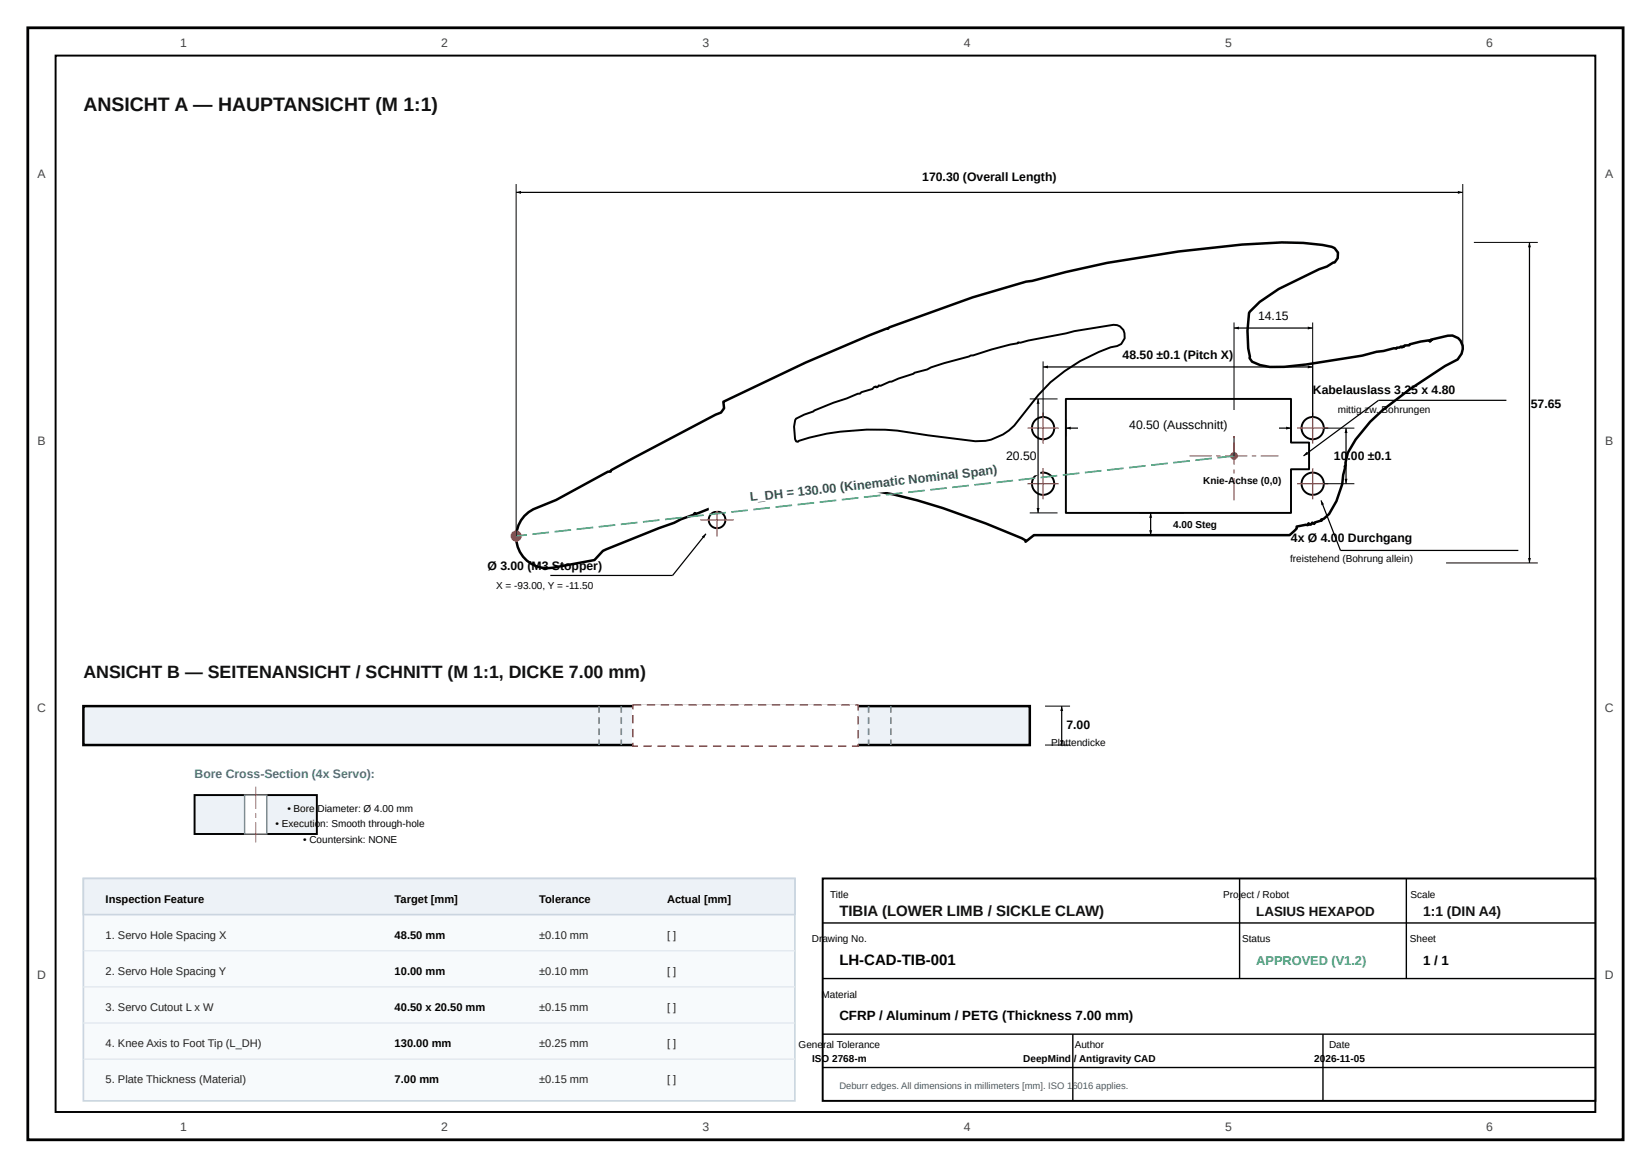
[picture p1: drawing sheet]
<svg xmlns="http://www.w3.org/2000/svg" width="297mm" height="210mm" viewBox="0 0 297 210" stroke-linecap="round" stroke-linejoin="round" font-family="sans-serif">
<path d="M5 5h287v200h-287z" fill="none" stroke="#000" stroke-width=".5"/>
<path d="M10 10h277v190h-277z" fill="none" stroke="#000" stroke-width=".35"/>
<path d="M94.3 92.8l1.6-1.2 4.2-1.7 9.3-5.1h.5v-.2l4.2-2.3 14.6-7.7 1-.4 .6-.8-.2-1.1 14.8-7.1 11.5-4.9 3.2-1.2h.1l.3-.2 14.9-5.4 9.7-2.9 1.1-.1 6-1.6a212.1 212.1 0 0 1 38.9-5.3l3.8 .1 3.5 .3 1.7 .4 .5 .2 .6 .8-.1 1-.5 .8h-.3l-1.1 .7-1.4 .5-7.3 3.6-3.4 2.3-1.8 1.7-.1 .3-.3 3.2 .1 3.2 .4 1.4-.1 .3 .4 .6 1.5 .7 1.7 .3h2.6l3.9-.4 10.2-1.6 2.5-.7 1.3-.2 1.9-.5 .4 .1 .1-.2h.5l.2-.2 .2 .2 .2-.2 .1 .1 .2-.3h.8l.1-.2 2-.5 1.6-.2v.2l.3-.2-.1-.1 3.1-.7a2.27 2.27 0 0 1 2.2 .8 2.27 2.27 0 0 1 .2 2.4l-.7 1a74.9 74.9 0 0 0-15.7 11.2l-2.6 3.2-1.4 2.4-.5 1.8 .1 .5-.2 .2 .1 .2-.4 1.3-.1 1.7-1.1 3-1.3 2.3-1 .9-.5 .2 .2 .1-1.3 .4-.1 .2-.3-.2-.3 .3-.2 .1-.2-.3-.1 .3h-.4l-1.6 .3v.3l-1.3 1.2h-46l-1.5 1.2v-.2a113.9 113.9 0 0 0-27.8-9 59.1 59.1 0 0 0-21.2 1.6l-.2-.5-.5-.4h-.7l-8.4 3.3-.6 .2-.1-.1-.1 .2-2.4 .9-1.2 .6-2.7 1-9.6 3.8-.5 .3-1.6 1.6-7.4 1.4a5.6 5.6 0 0 1-6-2.8 5.6 5.6 0 0 1 .8-6.5z" fill="#fff"/>
<path d="M94.3 92.8l1.6-1.2 4.2-1.7 9.3-5.1h.5v-.2l4.2-2.3 14.6-7.7 1-.4 .6-.8-.2-1.1 14.8-7.1 11.5-4.9 3.2-1.2h.1l.3-.2 14.9-5.4 9.7-2.9 1.1-.1 6-1.6a212.1 212.1 0 0 1 38.9-5.3l3.8 .1 3.5 .3 1.7 .4 .5 .2 .6 .8-.1 1-.5 .8h-.3l-1.1 .7-1.4 .5-7.3 3.6-3.4 2.3-1.8 1.7-.1 .3-.3 3.2 .1 3.2 .4 1.4-.1 .3 .4 .6 1.5 .7 1.7 .3h2.6l3.9-.4 10.2-1.6 2.5-.7 1.3-.2 1.9-.5 .4 .1 .1-.2h.5l.2-.2 .2 .2 .2-.2 .1 .1 .2-.3h.8l.1-.2 2-.5 1.6-.2v.2l.3-.2-.1-.1 3.1-.7a2.27 2.27 0 0 1 2.2 .8 2.27 2.27 0 0 1 .2 2.4l-.7 1a74.9 74.9 0 0 0-15.7 11.2l-2.6 3.2-1.4 2.4-.5 1.8 .1 .5-.2 .2 .1 .2-.4 1.3-.1 1.7-1.1 3-1.3 2.3-1 .9-.5 .2 .2 .1-1.3 .4-.1 .2-.3-.2-.3 .3-.2 .1-.2-.3-.1 .3h-.4l-1.6 .3v.3l-1.3 1.2h-46l-1.5 1.2v-.2a113.9 113.9 0 0 0-27.8-9 59.1 59.1 0 0 0-21.2 1.6l-.2-.5-.5-.4h-.7l-8.4 3.3-.6 .2-.1-.1-.1 .2-2.4 .9-1.2 .6-2.7 1-9.6 3.8-.5 .3-1.6 1.6-7.4 1.4a5.6 5.6 0 0 1-6-2.8 5.6 5.6 0 0 1 .8-6.5z" fill="none" stroke="#000" stroke-width=".45"/>
<path d="M143.2 75.3l1.5-.7 1.6-.6 .2-.2 3.4-1.4 2.4-.7 2-.9h.4l.3-.3 1.9-.5 .4-.4 .3-.1 .1 .2 .2-.1 .2-.3 .3 .1 1.7-.8h.3l1.2-.5 2.7-.9 .2-.2 2.3-.6 .7-.3 2.4-.8 5.2-1.4 3.3-1 3.3-.9 1.4-.3v-.1h.5l9.7-2 7-1.2a1.93 1.93 0 0 1 2 2.4l-.6 1.1-.7 .3-1.2 .3a30.6 30.6 0 0 0-13 8.5l-4.4 5.6a9.1 9.1 0 0 1-6.9 2.8l-8.5-1.1a45.8 45.8 0 0 0-23.3 1l-.2 .2-.3-.1a5.5 5.5 0 0 1 0-4.1z" fill="#fff"/>
<path d="M143.2 75.3l1.5-.7 1.6-.6 .2-.2 3.4-1.4 2.4-.7 2-.9h.4l.3-.3 1.9-.5 .4-.4 .3-.1 .1 .2 .2-.1 .2-.3 .3 .1 1.7-.8h.3l1.2-.5 2.7-.9 .2-.2 2.3-.6 .7-.3 2.4-.8 5.2-1.4 3.3-1 3.3-.9 1.4-.3v-.1h.5l9.7-2 7-1.2a1.93 1.93 0 0 1 2 2.4l-.6 1.1-.7 .3-1.2 .3a30.6 30.6 0 0 0-13 8.5l-4.4 5.6a9.1 9.1 0 0 1-6.9 2.8l-8.5-1.1a45.8 45.8 0 0 0-23.3 1l-.2 .2-.3-.1a5.5 5.5 0 0 1 0-4.1z" fill="none" stroke="#000" stroke-width=".35"/>
<path d="M191.7 71.7h40.5v7.9h3.3v4.8h-3.3v7.8h-40.5z" fill="#fff"/>
<path d="M191.7 71.7h40.5v7.9h3.3v4.8h-3.3v7.8h-40.5z" fill="none" stroke="#000" stroke-width=".35"/>
<g fill="#e53e3e">
<path d="M214 81.9h4v.2h-4zM218.8 81.9h.8v.2h-.8zM220.4 81.9h4v.2h-4zM225.2 81.9h.8v.2h-.8zM226.8 81.9h3.2v.2h-3.2z"/>
<path d="M221.9 86h.2v4h-.2zM221.9 84.4h.2v.8h-.2zM221.9 79.6h.2v4h-.2zM221.9 78h.2v.8h-.2zM221.9 74h.2v3.2h-.2z"/>
<circle cx="222" cy="82" r=".7"/>
</g>
<circle cx="236.1" cy="77" r="2" fill="#fff"/>
<circle cx="236.1" cy="77" r="2" fill="none" stroke="#000" stroke-width=".35"/>
<path d="M233.3 77h5.6M236.1 74.2v5.6" fill="none" stroke="#e53e3e" stroke-width=".25"/>
<circle cx="236.1" cy="87" r="2" fill="#fff"/>
<circle cx="236.1" cy="87" r="2" fill="none" stroke="#000" stroke-width=".35"/>
<path d="M233.3 87h5.6M236.1 84.2v5.6" fill="none" stroke="#e53e3e" stroke-width=".25"/>
<circle cx="187.6" cy="77" r="2" fill="#fff"/>
<circle cx="187.6" cy="77" r="2" fill="none" stroke="#000" stroke-width=".35"/>
<path d="M184.8 77h5.6M187.6 74.2v5.6" fill="none" stroke="#e53e3e" stroke-width=".25"/>
<circle cx="187.6" cy="87" r="2" fill="#fff"/>
<circle cx="187.6" cy="87" r="2" fill="none" stroke="#000" stroke-width=".35"/>
<path d="M184.8 87h5.6M187.6 84.2v5.6" fill="none" stroke="#e53e3e" stroke-width=".25"/>
<circle cx="129" cy="93.5" r="1.5" fill="#fff"/>
<circle cx="129" cy="93.5" r="1.5" fill="none" stroke="#000" stroke-width=".35"/>
<path d="M126 93.5h6M129 90.5v6" fill="none" stroke="#e53e3e" stroke-width=".25"/>
<circle cx="92.9" cy="96.4" r="1" fill="#e53e3e"/>
<path d="M219 82.2l3-.4v.3l-3 .4zM215 82.6l3-.3v.3l-2.9 .3zM211 83.1l3-.4 .1 .3-3 .4zM207.1 83.5l3-.3v.3l-3 .3zM203.1 84l3-.4v.3l-3 .4zM199.1 84.4l3-.3v.3l-2.9 .3zM195.1 84.8l3-.3 .1 .3-3 .3zM191.2 85.3l3-.3v.3l-3 .3zM187.2 85.7l3-.3v.3l-3 .3zM183.2 86.2l3-.4v.3l-2.9 .4zM179.2 86.6l3-.3 .1 .3-3 .3zM175.3 87.1l3-.4v.3l-3 .4zM171.3 87.5l3-.3v.3l-3 .3zM167.3 87.9l3-.3v.3l-2.9 .3zM163.3 88.4l3-.3 .1 .3-3 .3zM159.4 88.8l3-.3v.3l-3 .3zM155.4 89.3l3-.4v.3l-3 .4zM151.4 89.7l3-.3v.3l-2.9 .3zM147.4 90.2l3-.4 .1 .3-3 .4zM143.5 90.6l3-.3v.3l-3 .3zM139.5 91.1l3-.4v.3l-3 .4zM135.5 91.5l3-.3v.3l-2.9 .3zM131.5 91.9l3-.3 .1 .3-3 .3zM127.6 92.4l3-.3v.2l-3 .4zM123.6 92.8l3-.3v.3l-3 .3zM119.6 93.3l3-.4v.3l-2.9 .4zM115.6 93.7l3-.3 .1 .3-3 .3zM111.7 94.2l2.9-.4 .1 .3-3 .4zM107.7 94.6l3-.3v.3l-3 .3zM103.7 95l3-.3v.3l-2.9 .3zM99.7 95.5l3-.3 .1 .3-3 .3zM95.8 95.9l2.9-.3 .1 .3-3 .3zM92.8 96.3l2-.3v.3l-1.9 .3z" fill="#38a169"/>
<path d="M127.2 88.5l59.6-6.6 .4 3.5-59.6 6.6z" fill="#fff"/>
<path d="M92.9 34.6h170.2M222 59h14.1M275.1 43.6v57.6M187.6 66h48.5M191.7 77h40.5M242.1 77v10" fill="none" stroke="#000" stroke-width=".22"/>
<path d="M92.9 34.6l.8-.3v.6zM262.3 34.3l.8 .3-.8 .3zM222 59l.9-.3v.6zM235.3 58.7l.8 .3-.8 .3zM275.1 43.6l.3 .9h-.5zM187.6 66l.9-.3v.6zM191.7 77l.9-.3v.6zM231.4 76.7l.8 .3-.8 .3zM235.3 65.7l.8 .3-.8 .3zM242.1 77l.3 .9h-.5zM241.9 86.1h.5l-.3 .9zM274.9 100.4h.5l-.3 .8z" fill="#000"/>
<path d="M92.9 33.1v63.3M263.1 33.1v29.7M222 58v24M236.1 58v17M265.1 43.6h11.5M187.6 65v10M191.7 75.5v3M232.2 75.5v3M238.1 77h5.5M238.1 87h5.5M260.1 101.2h16.5" fill="none" stroke="#000" stroke-width=".18"/>
<path d="M194 73.8h36v4.5h-36z" fill="#fff"/>
<path d="M186.7 71.7v20.5M271 72h-23l-13.5 10M127 96l-6 7.5h-22M207 92.2v4M237.6 90l3.5 9h32" fill="none" stroke="#000" stroke-width=".22"/>
<path d="M186.7 71.7l.3 .9h-.5zM126.2 96.5l.8-.5-.3 .9zM186.5 91.4h.5l-.3 .8zM207 92.2l.3 .9h-.6zM206.7 95.4h.6l-.3 .8zM235 81.3l.4 .4-.9 .3zM237.6 90l.6 .7-.5 .2z" fill="#000"/>
<path d="M185.2 71.7h5M185.2 92.2h5M205 92.2h8M205 96.2h8" fill="none" stroke="#000" stroke-width=".18"/>
<path d="M15 127h170.3v7h-170.3z" fill="#edf2f7"/>
<path d="M15 127h170.3v7h-170.3z" fill="none" stroke="#000" stroke-width=".45"/>
<path d="M113.9 126.8h40.5v7.4h-40.5z" fill="#fff"/>
<path d="M116.4 126.6h1.5v.3h-1.5zM118.9 126.6h1.5v.3h-1.5zM121.4 126.6h1.5v.3h-1.5zM123.9 126.6h1.5v.3h-1.5zM126.4 126.6h1.5v.3h-1.5zM128.9 126.6h1.5v.3h-1.5zM131.4 126.6h1.5v.3h-1.5zM133.9 126.6h1.5v.3h-1.5zM136.4 126.6h1.5v.3h-1.5zM138.9 126.6h1.5v.3h-1.5zM141.4 126.6h1.5v.3h-1.5zM143.9 126.6h1.5v.3h-1.5zM146.4 126.6h1.5v.3h-1.5zM148.9 126.6h1.5v.3h-1.5zM151.4 126.6h1.5v.3h-1.5zM153.9 126.6h.6v1.2h-.3v-1h.2v.1h-.5zM154.2 128.8h.3v1.5h-.3zM154.2 131.3h.3v1.5h-.3zM153.3 134h1.1v.2h-.2v-.4h.3v.5h-1.2zM150.8 134h1.5v.3h-1.5zM148.3 134h1.5v.3h-1.5zM145.8 134h1.5v.3h-1.5zM143.3 134h1.5v.3h-1.5zM140.8 134h1.5v.3h-1.5zM138.3 134h1.5v.3h-1.5zM135.8 134h1.5v.3h-1.5zM133.3 134h1.5v.3h-1.5zM130.8 134h1.5v.3h-1.5zM128.3 134h1.5v.3h-1.5zM125.8 134h1.5v.3h-1.5zM123.3 134h1.5v.3h-1.5zM120.8 134h1.5v.3h-1.5zM118.3 134h1.5v.3h-1.5zM115.8 134h1.5v.3h-1.5zM113.7 133.6h.3v.6h-.1v-.2h.9v.3h-1.1zM113.7 131.1h.3v1.5h-.3zM113.7 128.6h.3v1.5h-.3zM113.7 126.6h1.7v.3h-1.5v-.1h.1v.8h-.3z" fill="#e53e3e"/>
<g fill="#718096">
<path d="M107.6 127h.3v1.2h-.3zM107.6 129h.3v1.2h-.3zM107.6 131h.3v1.2h-.3zM107.6 133h.3v1h-.3z"/>
<path d="M111.6 127h.3v1.2h-.3zM111.6 129h.3v1.2h-.3zM111.6 131h.3v1.2h-.3zM111.6 133h.3v1h-.3z"/>
<path d="M156.1 127h.3v1.2h-.3zM156.1 129h.3v1.2h-.3zM156.1 131h.3v1.2h-.3zM156.1 133h.3v1h-.3z"/>
<path d="M160.1 127h.3v1.2h-.3zM160.1 129h.3v1.2h-.3zM160.1 131h.3v1.2h-.3zM160.1 133h.3v1h-.3z"/>
</g>
<path d="M191 127v7" fill="none" stroke="#000" stroke-width=".22"/>
<path d="M191 127l.3 .9h-.6zM190.7 133.1h.6l-.3 .9z" fill="#000"/>
<path d="M188 127h4.5M188 134h4.5" fill="none" stroke="#000" stroke-width=".18"/>
<path d="M35 143h22v7h-22z" fill="#edf2f7"/>
<path d="M35 143h22v7h-22z" fill="none" stroke="#000" stroke-width=".35"/>
<path d="M44 143h4v7h-4z" fill="#fff"/>
<path d="M44 143h4v7h-4z" fill="none" stroke="#718096" stroke-width=".25"/>
<path d="M45.9 141.5h.2v4h-.2zM45.9 146.3h.2v.8h-.2zM45.9 147.9h.2v3.6h-.2z" fill="#e53e3e"/>
<path d="M15 158h128v40h-128z" fill="#f7fafc"/>
<path d="M15 158h128v40h-128z" fill="none" stroke="#cbd5e0" stroke-width=".3"/>
<path d="M15 158h128v6.5h-128z" fill="#edf2f7"/>
<path d="M15 158h128v6.5h-128z" fill="none" stroke="#cbd5e0" stroke-width=".3"/>
<path d="M15 171h128M15 177.5h128M15 184h128M15 190.5h128" fill="none" stroke="#e2e8f0" stroke-width=".25"/>
<path d="M148 158h139v40h-139z" fill="#fff"/>
<path d="M148 158h139v40h-139z" fill="none" stroke="#000" stroke-width=".35"/>
<path d="M223 158v18M253 158v18M148 166h139M148 176h139M148 186h139M148 192h139M193 186v12M238 186v12" fill="none" stroke="#000" stroke-width=".25"/>
<text font-size="3.5" fill="#111" x="15" y="20">ANSICHT A — HAUPTANSICHT (M 1:1)</text>
<text font-size="3.2" fill="#111" x="15" y="122">ANSICHT B — SEITENANSICHT / SCHNITT (M 1:1, DICKE 7.00 mm)</text>
<text font-size="2.7" fill="#111" x="151" y="164.8">TIBIA (LOWER LIMB / SICKLE CLAW)</text>
<text font-size="2.7" x="151" y="173.5">LH-CAD-TIB-001</text>
<text font-size="2.5" fill="#111" x="256" y="164.8">1:1 (DIN A4)</text>
<text font-size="2.4" fill="#111" x="226" y="164.8">LASIUS HEXAPOD</text>
<g font-size="2.4">
<text x="256" y="173.5">1 / 1</text>
<text x="151" y="183.5">CFRP / Aluminum / PETG (Thickness 7.00 mm)</text>
</g>
<text font-size="2.3" fill="#276749" x="135" y="90.2" transform="rotate(-6 135 90.2)">L_DH = 130.00 (Kinematic Nominal Span)</text>
<text font-size="2.3" fill="#38a169" x="226" y="173.5">APPROVED (V1.2)</text>
<g font-size="2.2" fill="#444">
<text x="32.4" y="8.5">1</text>
<text x="79.4" y="8.5">2</text>
<text x="126.4" y="8.5">3</text>
<text x="173.4" y="8.5">4</text>
<text x="220.4" y="8.5">5</text>
<text x="267.4" y="8.5">6</text>
<text x="6.8" y="32">A</text>
<text x="288.8" y="32">A</text>
<text x="6.8" y="80">B</text>
<text x="288.8" y="80">B</text>
<text x="6.7" y="128">C</text>
<text x="288.7" y="128">C</text>
<text x="6.7" y="176">D</text>
<text x="288.7" y="176">D</text>
<text x="32.4" y="203.5">1</text>
<text x="79.4" y="203.5">2</text>
<text x="126.4" y="203.5">3</text>
<text x="173.4" y="203.5">4</text>
<text x="220.4" y="203.5">5</text>
<text x="267.4" y="203.5">6</text>
</g>
<g font-size="2.2">
<text x="165.9" y="32.6">170.30 (Overall Length)</text>
<text x="226.3" y="57.5">14.15</text>
<text x="202" y="64.5">48.50 ±0.1 (Pitch X)</text>
<text x="236.2" y="70.8">Kabelauslass 3.25 x 4.80</text>
<text x="203.1" y="77.2">40.50 (Ausschnitt)</text>
<text x="275.4" y="73.3">57.65</text>
<text x="181" y="82.8">20.50</text>
<text x="240" y="82.8">10</text>
<text x="242.4" y="82.8">.00 ±0.1</text>
<text x="232.2" y="97.5">4x Ø 4.00 Durchgang</text>
<text x="87.7" y="102.5">Ø 3.00 (M3 Stopper)</text>
<text x="191.9" y="131.2">7.00</text>
</g>
<text font-size="2.2" fill="#2b6cb0" x="35" y="140">Bore Cross-Section (4x Servo):</text>
<g font-size="2">
<text x="19" y="162.5">Inspection Feature</text>
<text x="71" y="162.5">Target [mm]</text>
<text x="97" y="162.5">Tolerance</text>
<text x="120" y="162.5">Actual [mm]</text>
<text x="71" y="168.8">48.50 mm</text>
<text x="71" y="175.3">10.00 mm</text>
<text x="71" y="181.8">40.50 x 20.50 mm</text>
<text x="71" y="188.3">130.00 mm</text>
<text x="71" y="194.8">7.00 mm</text>
</g>
<g font-size="2" fill="#222">
<text x="19" y="168.8">1. Servo Hole Spacing X</text>
<text x="97" y="168.8">±0.10 mm</text>
<text x="120" y="168.8">[ ]</text>
<text x="19" y="175.3">2. Servo Hole Spacing Y</text>
<text x="97" y="175.3">±0.10 mm</text>
<text x="120" y="175.3">[ ]</text>
<text x="19" y="181.8">3. Servo Cutout L x W</text>
<text x="97" y="181.8">±0.15 mm</text>
<text x="120" y="181.8">[ ]</text>
<text x="19" y="188.3">4. Knee Axis to Foot Tip (L_DH)</text>
<text x="97" y="188.3">±0.25 mm</text>
<text x="120" y="188.3">[ ]</text>
<text x="19" y="194.8">5. Plate Thickness (Material)</text>
<text x="97" y="194.8">±0.15 mm</text>
<text x="120" y="194.8">[ ]</text>
</g>
<g font-size="1.8">
<text x="240.6" y="74.2">mittig zw. Bohrungen</text>
<text x="216.4" y="87">Knie-A</text>
<text x="222.2" y="87">chse (0,0)</text>
<text x="211" y="95">4.00 Steg</text>
<text x="232.1" y="101">freistehend (Bohrung allein)</text>
<text x="89.3" y="106">X = -93.00, Y = -11.50</text>
<text x="189.1" y="134.2">Plattendicke</text>
<text x="49.6" y="148.8">• Execution: Smooth through-hole</text>
<text x="51.7" y="146">• Bore</text>
<text x="57.1" y="146">Diameter: Ø 4.00 mm</text>
<text x="54.5" y="151.6">• Countersink: NONE</text>
<text x="149.3" y="161.5">Title</text>
<text x="220" y="161.5">Proj</text>
<text x="223.2" y="161.5">ect / Robot</text>
<text x="253.7" y="161.5">Scale</text>
<text x="146.1" y="169.5">Drawing No.</text>
<text x="223.4" y="169.5">Status</text>
<text x="253.6" y="169.5">Sheet</text>
<text x="147.8" y="179.5">Material</text>
<text x="143.7" y="188.5">Gene</text>
<text x="146.1" y="191">ISO 2768-m</text>
<text x="148.1" y="188.5">ral Tolerance</text>
<text x="184.1" y="191">DeepMind</text>
<text x="193.2" y="191">/ Antigravity CAD</text>
<text x="193.3" y="188.5">Author</text>
<text x="236.4" y="191">20</text>
<text x="238.4" y="191">26-11-05</text>
<text x="239.1" y="188.5">Date</text>
</g>
<text font-size="1.7" fill="#4a5568" x="151" y="195.8">Deburr edges. All dimensions in millimeters [mm]. ISO 16016 applies.</text>
</svg>
